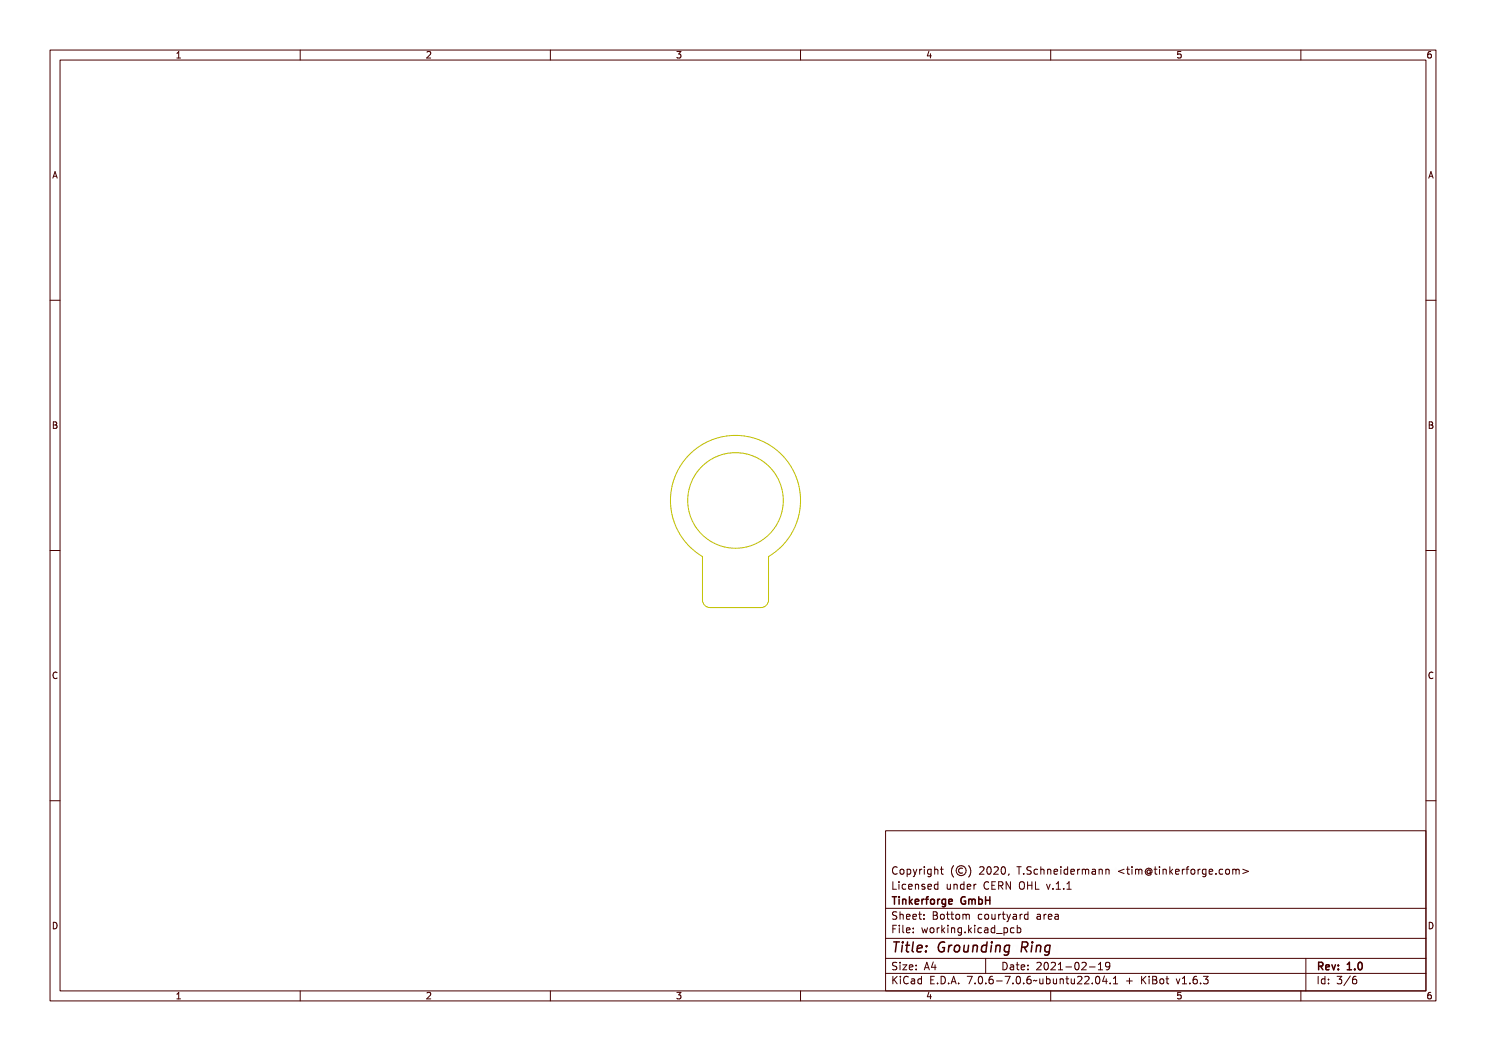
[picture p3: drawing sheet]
<svg xmlns="http://www.w3.org/2000/svg" width="297mm" height="210mm" viewBox="0 0 297 210" stroke-linecap="round" stroke-linejoin="round" font-family="sans-serif">
<g fill="none" stroke="#c2c200" stroke-width=".2">
<path d="M137.7 90.9a13 13 0 0 1 19.5 1.1 13 13 0 0 1-3.6 19.2v8.7a1.5 1.5 0 0 1-1.5 1.5h-10.2a1.5 1.5 0 0 1-1.5-1.5v-8.7a13 13 0 0 1-2.7-20.3z"/>
<circle cx="147" cy="100" r="9.6"/>
</g>
<g fill="none" stroke="#480000" stroke-width=".2">
<path d="M10 10h277v190h-277zM12 12h273v186h-273zM60 10v2M110 10v2M160 10v2M210 10v2M260 10v2M10 60h2M285 60h2M10 110h2M285 110h2M10 160h2"/>
<path d="M285 160h2M177 166h108v32h-108zM178.2 176.3h.2v1.3h.7v.1h-.9zM178.3 173.5a.4 .4 0 0 1 .4-.3 .4 .4 0 0 1 .3 .3 .56 .56 0 0 0-.7 .4 .56 .56 0 0 0 .5 .7l.2-.1a.43 .43 0 0 1-.4 .3 .43 .43 0 0 1-.4-.4v-.6zM179.5 176.7h.4v.9h.4v.1h-.9v-.1h.3v-.8h-.2zM179.6 173.9l.1-.1a.39 .39 0 0 1 .4 .4 .39 .39 0 0 1-.4 .4l-.2-.2zM179.7 176.2h.2v.3h-.2zM180.6 173.7h.2v.1a.53 .53 0 0 1 .8 .3 .53 .53 0 0 1-.6 .7l-.2-.2v.6h-.2zM180.7 176.8a.39 .39 0 0 1 .4-.2 .39 .39 0 0 1 .3 .3 .4 .4 0 0 0-.5 0 .4 .4 0 0 0 0 .6 .4 .4 0 0 0 .5 0 .45 .45 0 0 1-.5 .3 .45 .45 0 0 1-.3-.6zM180.8 173.9l.1-.1a.4 .4 0 0 1 .4 .4 .4 .4 0 0 1-.4 .4l-.1-.2zM181.7 173.7h.2l.3 .8 .3-.8h.2l-.3 .7a.68 .68 0 0 1-.6 .8l.3-.5zM181.9 176.8l.1-.1a.49 .49 0 0 1 .5 0 .49 .49 0 0 1 .2 .5h-.8a.42 .42 0 0 0 .3 .4 .42 .42 0 0 0 .5-.1 .47 .47 0 0 1-.5 .3 .47 .47 0 0 1-.4-.3z"/>
<path d="M182 176.9l.4-.1 .1 .3h-.6zM183 176.7h.2v.1a.35 .35 0 0 1 .4-.1 .35 .35 0 0 1 .2 .4v.6h-.1l-.1-.8h-.4v.8h-.2zM183.2 173.7h.1v.2l.1-.1a.29 .29 0 0 1 .3-.2 .29 .29 0 0 1 .2 .3 .37 .37 0 0 0-.4-.1 .37 .37 0 0 0-.2 .4v.5h-.1zM184.3 173.7h.4v.9h.4v.1h-.9v-.1h.3v-.8h-.2zM184.3 176.7l.5-.1 .2 .1-.1 .1a.25 .25 0 0 0-.3 0 .25 .25 0 0 0-.1 .2 .38 .38 0 0 1 .5 .3 .38 .38 0 0 1-.4 .5l-.4-.1v-.2a.31 .31 0 0 0 .4 .1 .31 .31 0 0 0 .2-.3 .42 .42 0 0 1-.4-.1 .42 .42 0 0 1-.1-.5zM184.5 173.2h.2v.3h-.2zM185.4 173.8l.4-.2 .3 .2v-.1h.1v1a.53 .53 0 0 1-.7 .4v-.2a.36 .36 0 0 0 .4 .1 .36 .36 0 0 0 .2-.4l-.2 .1a.53 .53 0 0 1-.6-.3 .53 .53 0 0 1 .1-.6zM185.5 176.8l.1-.1a.49 .49 0 0 1 .6 0 .49 .49 0 0 1 .1 .5h-.8a.42 .42 0 0 0 .3 .4 .42 .42 0 0 0 .5-.1 .47 .47 0 0 1-.5 .3 .47 .47 0 0 1-.4-.3zM185.6 173.9l.1-.1a.39 .39 0 0 1 .4 .4 .39 .39 0 0 1-.4 .4l-.2-.2zM185.6 176.9l.4-.1 .1 .3h-.6zM186.6 173.2h.2v.6a.35 .35 0 0 1 .4-.1 .35 .35 0 0 1 .2 .4v.6h-.1l-.1-.8h-.3l-.1 .8h-.2zM186.7 176.8l.3-.2 .3 .2v-.6h.1v1.5h-.1v-.1a.42 .42 0 0 1-.6 .1 .42 .42 0 0 1-.2-.5z"/>
<path d="M186.8 176.9l.1-.1a.4 .4 0 0 1 .4 .4 .4 .4 0 0 1-.4 .4l-.2-.2zM188 173.3h.2v.4h.4v.1h-.4v.7l.4 .1v.1h-.4l-.1-.1-.1-.8h-.2v-.1h.2zM189 176.7h.2v.8l.2 .1 .3-.2v-.7h.2v1h-.2v-.1a.35 .35 0 0 1-.5 .2 .35 .35 0 0 1-.2-.5zM190.2 176.7h.2v.1a.35 .35 0 0 1 .4-.1 .35 .35 0 0 1 .3 .4v.6h-.2l-.1-.8h-.3l-.1 .8h-.2zM190.7 173.2h.2l-.3 1.1 .3 .7a1.15 1.15 0 0 1-.3-1.5zM191.5 176.8l.3-.2 .3 .2v-.6h.2v1.5h-.2v-.1a.42 .42 0 0 1-.6 .1 .42 .42 0 0 1-.1-.5zM191.6 173.8l.3-.1 .2 .1a.28 .28 0 0 0-.4 0 .28 .28 0 0 0 0 .4 .28 .28 0 0 0 .4 0 .35 .35 0 0 1-.6 .1 .35 .35 0 0 1 .1-.5zM191.7 176.8a.4 .4 0 0 1 .4 .4 .4 .4 0 0 1-.4 .4l-.2-.4zM192.7 176.8l.2-.1a.49 .49 0 0 1 .5 0 .49 .49 0 0 1 .1 .5h-.8a.42 .42 0 0 0 .3 .4 .42 .42 0 0 0 .5-.1 .47 .47 0 0 1-.4 .3 .47 .47 0 0 1-.5-.3zM192.8 173.2a1.15 1.15 0 0 1 .3 1.5l-.2 .3h-.1l.2-.9zM192.9 176.9l.3-.1 .1 .3h-.5zM194 176.7h.2v.2v-.1a.29 .29 0 0 1 .3-.2 .29 .29 0 0 1 .3 .3 .37 .37 0 0 0-.4-.1 .37 .37 0 0 0-.2 .4v.5h-.2z"/>
<path d="M195 173.4a.53 .53 0 0 1 .8 .1 .53 .53 0 0 1-.3 .7l-.3 .4h.7v.1h-.9l.3-.5a.4 .4 0 0 0 .4-.4 .4 .4 0 0 0-.4-.4l-.3 .2zM196.3 173.5a.57 .57 0 0 1 .7 0 .57 .57 0 0 1 .1 .8 .5 .5 0 0 1-.6 .5 .5 .5 0 0 1-.3-.8zM196.3 176.5a.4 .4 0 0 1 .4-.3 .4 .4 0 0 1 .4 .3 .56 .56 0 0 0-.8 .4 .56 .56 0 0 0 .6 .7l.2-.1a.43 .43 0 0 1-.5 .3 .43 .43 0 0 1-.3-.4l-.1-.6zM196.5 173.5a.61 .61 0 0 1 .4 1l-.1 .1a.61 .61 0 0 1-.4-1zM197.4 173.4a.53 .53 0 0 1 .8 .1 .53 .53 0 0 1-.3 .7l-.3 .4h.7v.1h-.9l.3-.5a.4 .4 0 0 0 .4-.4 .4 .4 0 0 0-.4-.4l-.3 .2zM197.4 176.3h.9v.2h-.7v.4h.7v.2h-.7v.5h.7v.1h-.9zM198.6 176.3a.73 .73 0 0 1 .9 .2v.3l-.3 .3 .5 .6h-.3l-.2-.4-.2-.2h-.2v.6h-.2zM198.7 173.5a.57 .57 0 0 1 .8 0 .57 .57 0 0 1 0 .8 .5 .5 0 0 1-.6 .5 .5 .5 0 0 1-.3-.8zM198.8 176.5h.2a.26 .26 0 0 1 .3 .2 .26 .26 0 0 1-.3 .3h-.2zM198.9 173.5a.61 .61 0 0 1 .4 1l-.1 .1a.61 .61 0 0 1-.4-1zM199.8 176.3h.2l.5 1.2v-1.2h.2v1.4h-.2l-.5-1.2v1.2h-.2zM200.1 174.5h.3v.2l-.2 .3h-.2z"/>
<path d="M202.1 173.3h1.1v.2h-.4v1.2h-.2v-1.2h-.5zM202.4 176.3a.53 .53 0 0 1 .6 .1 .53 .53 0 0 1 .2 .6 .54 .54 0 0 1-.5 .8 .54 .54 0 0 1-.5-.8zM202.5 176.5a.57 .57 0 0 1 .4 .9l-.1 .2a.56 .56 0 0 1-.4-.9zM203.4 176.3h.2v.6h.5v-.6h.2v1.4h-.2v-.6h-.5v.6h-.2zM203.7 174.5h.3v.2h-.3zM204.7 176.3h.2v1.3h.7v.1h-.9zM204.7 173.4l.6-.1h.2v.2a.31 .31 0 0 0-.5-.1 .31 .31 0 0 0-.1 .5 .5 .5 0 0 1 .6 .6 .5 .5 0 0 1-.8 .2l-.1-.2a.34 .34 0 0 0 .5 .1 .34 .34 0 0 0 .1-.5 .47 .47 0 0 1-.5-.2 .47 .47 0 0 1 0-.5zM206 173.8a.39 .39 0 0 1 .4-.2 .39 .39 0 0 1 .3 .3 .4 .4 0 0 0-.5 0 .4 .4 0 0 0 0 .6 .4 .4 0 0 0 .5 0 .45 .45 0 0 1-.6 .3 .45 .45 0 0 1-.2-.6zM207 176.7h.2l.3 .9 .3-.9h.2l-.4 1h-.2zM207.1 173.2h.1v.6a.35 .35 0 0 1 .5-.1 .35 .35 0 0 1 .2 .4v.6h-.2v-.8h-.4l-.1 .8h-.1zM208.3 173.7h.1v.1a.35 .35 0 0 1 .5-.1 .35 .35 0 0 1 .2 .4v.6h-.2v-.8h-.4l-.1 .8h-.1zM208.6 177.5h.2v.2h-.2z"/>
<path d="M209.5 176.4l.5-.1v1.3h.4v.1h-.9v-.1h.4v-1.1h-.4zM209.5 173.8l.2-.1a.49 .49 0 0 1 .5 0 .49 .49 0 0 1 .2 .5h-.8a.42 .42 0 0 0 .3 .4 .42 .42 0 0 0 .4-.1 .47 .47 0 0 1-.4 .3 .47 .47 0 0 1-.4-.3zM209.7 173.9l.3-.1 .2 .3h-.6zM210.7 173.7h.5v.9h.4v.1h-.9v-.1h.3v-.8h-.3zM211 177.5h.2v.2h-.2zM211 173.2h.2v.3h-.2zM211.9 173.8l.3-.2 .3 .2v-.6h.2v1.5h-.2v-.1a.42 .42 0 0 1-.5 .1 .42 .42 0 0 1-.2-.5zM211.9 176.4l.6-.1v1.3h.3v.1h-.8v-.1h.3v-1.1h-.4zM212.1 173.9v-.1a.4 .4 0 0 1 .4 .4 .4 .4 0 0 1-.4 .4l-.1-.2zM213.1 173.8l.2-.1a.49 .49 0 0 1 .5 0 .49 .49 0 0 1 .2 .5h-.8a.42 .42 0 0 0 .3 .4 .42 .42 0 0 0 .4-.1 .47 .47 0 0 1-.4 .3 .47 .47 0 0 1-.4-.3zM213.2 177.7h.9M213.3 173.9l.3-.1 .2 .3h-.6z"/>
<path d="M213.4 176.5l.3-.3v1.5M214.4 173.7h.2v.2l.1-.1a.29 .29 0 0 1 .3-.2 .29 .29 0 0 1 .2 .3 .37 .37 0 0 0-.4-.1 .37 .37 0 0 0-.2 .4v.5h-.2zM215.4 173.7l.6 .1 .3-.1 .1 1h-.2l-.1-.9-.1 .1v.8h-.2l-.1-.9-.1 .9h-.2zM216.7 173.7l.3-.1a.43 .43 0 0 1 .5 .5v.6h-.1v-.1a.38 .38 0 0 1-.5 .2 .38 .38 0 0 1-.2-.5 .38 .38 0 0 1 .4-.2h.3a.35 .35 0 0 0-.3-.4 .35 .35 0 0 0-.4 .2zM216.9 174.3l.5-.1a.31 .31 0 0 1-.2 .4 .31 .31 0 0 1-.4-.1zM217.9 173.7h.2v.1a.35 .35 0 0 1 .4-.1 .35 .35 0 0 1 .2 .4v.6h-.2v-.8h-.4v.8h-.2zM219.1 173.7h.2v.1a.35 .35 0 0 1 .4-.1 .35 .35 0 0 1 .2 .4v.6h-.2v-.8h-.4v.8h-.2zM221.4 174l1-.4v.2l-.8 .3 .8 .3v.2l-1-.4zM222.9 173.3h.2v.4h.4v.1h-.4v.7l.4 .1v.1h-.4l-.1-.1-.1-.8h-.3v-.1h.3zM224 173.7h.4v.9h.4v.1h-.9v-.1h.3v-.8h-.2zM224.2 173.2h.2v.3h-.2zM225 173.7l.6 .1 .3-.1 .1 1h-.1l-.2-.9-.1 .1v.8h-.2l-.1-.9-.1 .9h-.2z"/>
<path d="M226.3 173.6l.5-.2 .4 .1 .1 1.1-.2-.1a.37 .37 0 0 1-.5 0 .37 .37 0 0 1 0-.5 .37 .37 0 0 1 .5-.1 .42 .42 0 0 0-.4-.4 .42 .42 0 0 0-.4 .5 .63 .63 0 0 0 .1 .7 .63 .63 0 0 0 .7 .2l.1 .1a.83 .83 0 0 1-1-.4 .83 .83 0 0 1 .1-1zM227.7 173.3h.2v.4h.4v.1h-.4v.7l.4 .1v.1h-.4l-.1-.1-.1-.8h-.2v-.1h.2zM228.8 173.7h.4v.9h.4v.1h-.9v-.1h.4v-.8h-.3zM229.1 173.2h.1v.3h-.1zM229.9 173.7h.2v.1a.35 .35 0 0 1 .4-.1 .35 .35 0 0 1 .3 .4v.6h-.2l-.1-.8h-.3l-.1 .8h-.2zM231.2 173.2h.2v.9l.4-.4h.2l-.4 .4 .5 .6h-.2l-.4-.5-.1 .1v.4h-.2zM232.4 173.8l.2-.1a.49 .49 0 0 1 .5 0 .49 .49 0 0 1 .1 .5h-.8a.42 .42 0 0 0 .3 .4 .42 .42 0 0 0 .5-.1 .47 .47 0 0 1-.4 .3 .47 .47 0 0 1-.5-.3zM232.6 173.9l.3-.1 .1 .3h-.5zM233.7 173.7h.2v.2v-.1a.29 .29 0 0 1 .3-.2 .29 .29 0 0 1 .3 .3 .37 .37 0 0 0-.4-.1 .37 .37 0 0 0-.2 .4v.5h-.2zM234.7 173.7h.3l.2-.4 .4-.1v.2l-.4 .1v.2h.4v.1h-.4v.9h-.2v-.9h-.3zM236.1 173.9l.1-.1a.39 .39 0 0 1 .4 .4 .39 .39 0 0 1-.4 .4l-.1-.2zM237.3 173.7h.2v.2v-.1a.29 .29 0 0 1 .4-.2 .29 .29 0 0 1 .2 .3 .37 .37 0 0 0-.4-.1 .37 .37 0 0 0-.2 .4v.5h-.2z"/>
<path d="M238.4 173.8l.3-.2 .3 .2v-.1h.2v1a.53 .53 0 0 1-.8 .4v-.2a.36 .36 0 0 0 .4 .1 .36 .36 0 0 0 .2-.4l-.1 .1a.53 .53 0 0 1-.6-.3 .53 .53 0 0 1 .1-.6zM238.5 173.9l.1-.1a.39 .39 0 0 1 .4 .4 .39 .39 0 0 1-.4 .4l-.1-.2zM239.6 173.8l.2-.1a.49 .49 0 0 1 .5 0 .49 .49 0 0 1 .1 .5h-.7a.42 .42 0 0 0 .2 .4 .42 .42 0 0 0 .5-.1 .47 .47 0 0 1-.4 .3 .47 .47 0 0 1-.5-.3zM239.8 173.9l.3-.1 .2 .3h-.6zM241 174.5h.3v.2h-.3zM242.1 173.8a.39 .39 0 0 1 .4-.2 .39 .39 0 0 1 .3 .3 .4 .4 0 0 0-.5 0 .4 .4 0 0 0 0 .6 .4 .4 0 0 0 .5 0 .45 .45 0 0 1-.6 .3 .45 .45 0 0 1-.2-.6zM243.4 173.9v-.1a.39 .39 0 0 1 .5 .4 .39 .39 0 0 1-.5 .4l-.1-.2zM244.3 173.7l.5 .1 .4-.1 .1 1h-.2l-.1-.9-.1 .1v.8h-.2l-.1-.9-.2 .9h-.1zM245.5 173.6l1 .4v.2l-1 .4v-.2l.8-.3-.8-.3zM247.1 173.8h.5l.1 .9M248.4 173.7l1.1 .4-1.1 .4M60 198v2"/>
<path d="M110 198v2M160 198v2M177 181.5h108M177 187.5h108M177 191.5h108M177 194.5h108M178.1 195.2h.2v.6l.6-.6h.3l-.6 .6 .6 .8h-.2l-.5-.7-.2 .2v.5h-.2zM178.2 185h.9v.2h-.7v.4h.6v.2h-.6v.7h-.2zM178.3 182.4l.5-.1h.2v.2a.31 .31 0 0 0-.5-.1 .31 .31 0 0 0 0 .5 .5 .5 0 0 1 .6 .6 .5 .5 0 0 1-.8 .2l-.1-.2a.34 .34 0 0 0 .4 .1 .34 .34 0 0 0 .1-.5 .47 .47 0 0 1-.5-.2 .47 .47 0 0 1 .1-.5zM178.3 192.5l.5-.1h.2v.2a.31 .31 0 0 0-.5-.1 .31 .31 0 0 0 0 .5 .5 .5 0 0 1 .6 .6 .5 .5 0 0 1-.8 .2l-.1-.2a.34 .34 0 0 0 .4 .1 .34 .34 0 0 0 .1-.5 .47 .47 0 0 1-.5-.2 .47 .47 0 0 1 .1-.5zM179.4 182.2h.2v.6a.35 .35 0 0 1 .4-.1 .35 .35 0 0 1 .2 .4v.6h-.2v-.8h-.4v.8h-.2zM179.5 185.4h.4v.9h.4v.2h-.9v-.2h.3v-.8h-.2z"/>
<path d="M179.5 192.8h.4v.9h.4v.1h-.9v-.1h.3v-.8h-.2zM179.5 195.6h.4v.9h.4v.1h-.9v-.1h.3v-.8h-.2zM179.7 184.9h.2v.3h-.2zM179.7 192.3h.2v.3h-.2zM179.7 195.1h.2v.3h-.2zM180.6 184.9h.4v1.3l.4 .1v.2l-.5-.2v-1.2h-.3zM180.6 192.8h.8l-.6 .9h.6v.1h-.8l.6-.9h-.6zM180.7 182.8l.1-.1a.49 .49 0 0 1 .5 0 .49 .49 0 0 1 .2 .5h-.8a.42 .42 0 0 0 .3 .4 .42 .42 0 0 0 .4-.1 .47 .47 0 0 1-.4 .3 .47 .47 0 0 1-.4-.3zM180.7 195.4a.4 .4 0 0 1 .4-.3 .4 .4 0 0 1 .4 .3 .56 .56 0 0 0-.8 .4 .56 .56 0 0 0 .5 .7l.3-.1a.43 .43 0 0 1-.5 .3 .43 .43 0 0 1-.4-.4v-.6zM180.8 182.9l.4-.1 .1 .3h-.6zM181.8 195.6l.3-.1a.43 .43 0 0 1 .5 .5v.6h-.1v-.1a.38 .38 0 0 1-.5 .2 .38 .38 0 0 1-.2-.5 .38 .38 0 0 1 .4-.2h.3a.35 .35 0 0 0-.3-.4 .35 .35 0 0 0-.4 .2zM181.9 182.8l.1-.1a.49 .49 0 0 1 .5 0 .49 .49 0 0 1 .2 .5h-.8a.42 .42 0 0 0 .3 .4 .42 .42 0 0 0 .5-.1 .47 .47 0 0 1-.5 .3 .47 .47 0 0 1-.4-.3z"/>
<path d="M181.9 185.5l.1-.1a.49 .49 0 0 1 .5 0 .49 .49 0 0 1 .2 .5h-.8a.42 .42 0 0 0 .3 .4 .42 .42 0 0 0 .5-.1 .47 .47 0 0 1-.5 .3 .47 .47 0 0 1-.4-.3zM181.9 192.9l.1-.1a.49 .49 0 0 1 .5 0 .49 .49 0 0 1 .2 .5h-.8a.42 .42 0 0 0 .3 .4 .42 .42 0 0 0 .5-.1 .47 .47 0 0 1-.5 .3 .47 .47 0 0 1-.4-.3zM182 196.2l.5-.1a.31 .31 0 0 1-.2 .4 .31 .31 0 0 1-.4-.1zM182 182.9l.4-.1 .1 .3h-.6zM182 185.6l.4-.1 .1 .3h-.6zM182 193l.4-.1 .1 .3h-.6zM183 195.7l.4-.2 .2 .2v-.6h.2v1.5h-.2v-.1a.42 .42 0 0 1-.5 .1 .42 .42 0 0 1-.2-.5zM183.2 195.8l.1-.1a.4 .4 0 0 1 .3 .4 .4 .4 0 0 1-.3 .4l-.2-.2zM183.2 182.3h.2v.4h.4v.1h-.4v.7l.4 .1v.1h-.4l-.1-.1-.1-.8h-.3v-.1h.3zM183.3 185.4h.2v.3h-.2zM183.3 186.2h.2v.3h-.2zM183.3 192.8h.2v.3h-.2z"/>
<path d="M183.3 193.6h.2v.2h-.2zM184.5 182.7h.2v.3h-.2zM184.5 183.5h.2v.2h-.2zM185.2 185.4h.2l.2 .8 .1-.5h.2l.2 .5 .1-.8h.2l-.2 1.1h-.2l-.2-.7-.2 .7h-.1zM185.4 195.2h.9v.2h-.7v.4h.6v.2h-.6v.5h.7v.1h-.9zM185.7 192.4h.2l.5 1.4h-.2l-.1-.3h-.5l-.1 .3h-.2zM185.8 192.6l.2 .7h-.4zM186.6 182.3h.4a.35 .35 0 0 1 .5 .2 .35 .35 0 0 1-.3 .5 .41 .41 0 0 1 .3 .5 .41 .41 0 0 1-.5 .2h-.4zM186.8 183.1h.2a.27 .27 0 0 1 .3 .2 .27 .27 0 0 1-.3 .3h-.2zM186.8 182.5h.2a.23 .23 0 0 1 .3 .2 .23 .23 0 0 1-.3 .2h-.2zM186.8 185.6l.1-.1a.39 .39 0 0 1 .4 .4 .39 .39 0 0 1-.4 .4l-.1-.2zM186.9 196.4h.2v.2h-.2z"/>
<path d="M187.1 192.4h.2v.9h.2v.2h-.2v.3h-.2v-.3h-.6zM187.1 192.6v.7h-.4zM187.8 195.2a.76 .76 0 0 1 .9 .7 .76 .76 0 0 1-.9 .7zM188 195.4a.57 .57 0 0 1 .5 .5 .57 .57 0 0 1-.5 .6zM188 185.4h.2v.2v-.1a.29 .29 0 0 1 .3-.2 .29 .29 0 0 1 .3 .3 .37 .37 0 0 0-.5-.1 .37 .37 0 0 0-.1 .4v.6h-.2zM188 182.9l.1-.1a.39 .39 0 0 1 .4 .4 .39 .39 0 0 1-.4 .4l-.1-.2zM189.1 184.9h.1v.9l.5-.4h.2l-.4 .4 .5 .7h-.2l-.4-.6-.2 .1v.5h-.1zM189.2 182.3h.2v.4h.4v.1h-.4v.7l.4 .1v.1h-.4l-.1-.1-.1-.8h-.2v-.1h.2zM189.3 196.4h.3v.2h-.3zM190.3 185.4h.4v.9h.4v.2h-.9v-.2h.4v-.8h-.3zM190.5 182.3h.1v.4h.4v.1h-.4v.7l.4 .1v.1h-.4l-.1-.1v-.8h-.3v-.1h.3zM190.5 195.2h.3l.4 1.4h-.2l-.1-.3h-.5l-.1 .3h-.2z"/>
<path d="M190.6 184.9h.1v.3h-.1zM190.6 195.4l.2 .7h-.4zM191.4 185.4h.2v.1a.35 .35 0 0 1 .4-.1 .35 .35 0 0 1 .3 .4v.7h-.2l-.1-.9h-.3l-.1 .9h-.2zM191.6 182.9l.1-.1a.39 .39 0 0 1 .4 .4 .39 .39 0 0 1-.4 .4l-.1-.2zM191.7 196.4h.3v.2h-.3zM192.5 182.7l.6 .1 .3-.1 .1 1h-.1l-.1-.9-.2 .1v.8h-.1l-.2-.9-.1 .9h-.2zM192.7 185.5l.3-.2 .3 .2v-.1h.2v1a.53 .53 0 0 1-.8 .4v-.2a.36 .36 0 0 0 .4 .1 .36 .36 0 0 0 .2-.4l-.1 .1a.53 .53 0 0 1-.7-.3 .53 .53 0 0 1 .2-.6zM192.8 185.6l.1-.1a.39 .39 0 0 1 .4 .4 .39 .39 0 0 1-.4 .4l-.1-.2zM193.8 195.2h.9l-.5 1.4h-.2l.5-1.2h-.7zM194.1 186.2h.3v.3h-.3zM195.1 184.9h.2v.9l.4-.4h.3l-.5 .4 .5 .7h-.2l-.4-.6-.1 .1v.5h-.2zM195.2 182.8a.39 .39 0 0 1 .4-.2 .39 .39 0 0 1 .3 .3 .4 .4 0 0 0-.6 0 .4 .4 0 0 0 0 .6 .4 .4 0 0 0 .6 0 .45 .45 0 0 1-.6 .3 .45 .45 0 0 1-.3-.6z"/>
<path d="M195.3 196.4h.3v.2h-.3zM196.3 185.4h.5v.9h.3v.2h-.9v-.2h.4v-.8h-.3zM196.3 195.4a.57 .57 0 0 1 .7 0 .57 .57 0 0 1 .1 .8 .5 .5 0 0 1-.6 .5 .5 .5 0 0 1-.3-.8zM196.4 182.9l.1-.1a.39 .39 0 0 1 .4 .4 .39 .39 0 0 1-.4 .4l-.1-.2zM196.5 195.4a.61 .61 0 0 1 .4 1l-.1 .1a.61 .61 0 0 1-.4-1zM196.6 184.9h.2v.3h-.2zM197 191.5v3M197.4 182.7h.2v.8l.2 .1 .3-.2v-.7h.2v1h-.2v-.1a.35 .35 0 0 1-.4 .2 .35 .35 0 0 1-.3-.5zM197.6 185.5a.39 .39 0 0 1 .4-.2 .39 .39 0 0 1 .3 .3 .4 .4 0 0 0-.6 0 .4 .4 0 0 0 0 .6 .4 .4 0 0 0 .6 0 .45 .45 0 0 1-.6 .3 .45 .45 0 0 1-.3-.6zM197.7 196.4h.3v.2h-.3zM198.7 185.4l.2-.1a.43 .43 0 0 1 .6 .5v.7h-.2v-.2a.38 .38 0 0 1-.5 .2 .38 .38 0 0 1-.2-.5 .38 .38 0 0 1 .5-.2h.2a.35 .35 0 0 0-.3-.4 .35 .35 0 0 0-.3 .2zM198.7 195.4a.38 .38 0 0 1 .4-.3 .38 .38 0 0 1 .3 .3 .43 .43 0 0 0-.5 0 .43 .43 0 0 0-.1 .5 .46 .46 0 0 1 .7 .1 .46 .46 0 0 1-.2 .6 .46 .46 0 0 1-.7-.2z"/>
<path d="M198.8 182.7h.2v.2v-.1a.29 .29 0 0 1 .4-.2 .29 .29 0 0 1 .2 .3 .37 .37 0 0 0-.4-.1 .37 .37 0 0 0-.2 .4v.5h-.2zM198.8 186l.5-.1a.31 .31 0 0 1-.1 .4 .31 .31 0 0 1-.4-.1zM199.9 185.5l.3-.2 .3 .2v-.6h.2v1.6h-.2v-.2a.42 .42 0 0 1-.5 .1 .42 .42 0 0 1-.2-.5zM200 196h.5v.2h-.5zM200 185.6l.1-.1a.39 .39 0 0 1 .4 .4 .39 .39 0 0 1-.4 .4l-.1-.2zM200.1 182.3h.2v.4h.4v.1h-.4v.7l.4 .1v.1h-.4l-.2-.1v-.8h-.3v-.1h.3zM200.1 192.4a.76 .76 0 0 1 1 .7 .76 .76 0 0 1-1 .7zM200.3 192.6a.57 .57 0 0 1 .6 .5 .57 .57 0 0 1-.6 .6zM200.9 186.8l1.2 .1zM201 182.7h.2l.3 .8 .3-.8h.2l-.3 .7a.68 .68 0 0 1-.7 .8l.4-.5zM201 195.2h.9l-.5 1.4h-.2l.5-1.2h-.7zM201.4 192.8l.3-.1a.43 .43 0 0 1 .5 .5v.6h-.1v-.1a.38 .38 0 0 1-.5 .2 .38 .38 0 0 1-.2-.5 .38 .38 0 0 1 .4-.2h.3a.35 .35 0 0 0-.3-.4 .35 .35 0 0 0-.4 .2z"/>
<path d="M201.6 193.4l.5-.1a.31 .31 0 0 1-.2 .4 .31 .31 0 0 1-.4-.1zM202.2 185.4h.2v.1a.53 .53 0 0 1 .8 .3 .53 .53 0 0 1-.6 .7l-.2-.2v.6h-.2zM202.3 182.7l.3-.1a.43 .43 0 0 1 .5 .5v.6h-.2v-.1a.38 .38 0 0 1-.5 .2 .38 .38 0 0 1-.2-.5 .38 .38 0 0 1 .5-.2h.2a.35 .35 0 0 0-.2-.4 .35 .35 0 0 0-.4 .2zM202.4 183.3l.5-.1a.31 .31 0 0 1-.1 .4 .31 .31 0 0 1-.4-.1zM202.5 185.6l.1-.1a.4 .4 0 0 1 .4 .4 .4 .4 0 0 1-.4 .4l-.2-.2zM202.5 196.4h.3v.2h-.3zM202.8 192.4h.2v.4h.4v.1h-.4v.7l.4 .1v.1h-.4l-.2-.1v-.8h-.3v-.1h.3zM203.5 195.4a.57 .57 0 0 1 .8 0 .57 .57 0 0 1 0 .8 .5 .5 0 0 1-.6 .5 .5 .5 0 0 1-.3-.8zM203.6 185.5a.39 .39 0 0 1 .4-.2 .39 .39 0 0 1 .3 .3 .4 .4 0 0 0-.5 0 .4 .4 0 0 0 0 .6 .4 .4 0 0 0 .5 0 .45 .45 0 0 1-.6 .3 .45 .45 0 0 1-.2-.6zM203.6 182.7h.2v.2l.1-.1a.29 .29 0 0 1 .3-.2 .29 .29 0 0 1 .2 .3 .37 .37 0 0 0-.4-.1 .37 .37 0 0 0-.2 .4v.5h-.2zM203.7 195.4a.61 .61 0 0 1 .4 1l-.1 .1a.61 .61 0 0 1-.3-1zM203.9 192.9l.1-.1a.49 .49 0 0 1 .5 0 .49 .49 0 0 1 .2 .5h-.8a.42 .42 0 0 0 .3 .4 .42 .42 0 0 0 .5-.1 .47 .47 0 0 1-.5 .3 .47 .47 0 0 1-.4-.3z"/>
<path d="M204 193l.4-.1 .1 .3h-.6zM204.7 184.9h.1v.6a.53 .53 0 0 1 .8 .3 .53 .53 0 0 1-.6 .7l-.2-.2v.2h-.1zM204.7 182.8l.3-.2 .3 .2v-.6h.2v1.5h-.2v-.1a.42 .42 0 0 1-.5 .1 .42 .42 0 0 1-.2-.5zM204.8 182.9l.1-.1a.4 .4 0 0 1 .4 .4 .4 .4 0 0 1-.4 .4l-.1-.2zM204.9 185.6l.1-.1a.39 .39 0 0 1 .4 .4 .39 .39 0 0 1-.4 .4l-.1-.2zM204.9 196.4h.3v.2h-.3zM205.3 192.8h.2v.3h-.2zM205.3 193.6h.2v.2h-.2zM205.9 195.4a.38 .38 0 0 1 .4-.3 .38 .38 0 0 1 .3 .3 .43 .43 0 0 0-.5 0 .43 .43 0 0 0-.1 .5 .46 .46 0 0 1 .7 .1 .46 .46 0 0 1-.2 .6 .46 .46 0 0 1-.6-.2zM207 196l1-.1a.49 .49 0 0 1-.8 .1l-.2 .2zM207.1 182.7l.3-.1a.43 .43 0 0 1 .5 .5v.6h-.2v-.1a.38 .38 0 0 1-.5 .2 .38 .38 0 0 1-.2-.5 .38 .38 0 0 1 .5-.2h.2a.35 .35 0 0 0-.2-.4 .35 .35 0 0 0-.4 .2zM207.3 183.3l.4-.1a.31 .31 0 0 1-.1 .4 .31 .31 0 0 1-.4-.1z"/>
<path d="M207.4 192.5a.53 .53 0 0 1 .8 .1 .53 .53 0 0 1-.3 .7l-.3 .4h.7v.1h-.9l.3-.5a.4 .4 0 0 0 .3-.4 .4 .4 0 0 0-.3-.4l-.3 .2zM208.3 195.6h.1l.1 .8 .2 .1 .2-.2v-.7h.2v1h-.2v-.1a.35 .35 0 0 1-.4 .2 .35 .35 0 0 1-.2-.5zM208.4 182.7h.2v.2l.1-.1a.29 .29 0 0 1 .3-.2 .29 .29 0 0 1 .2 .3 .37 .37 0 0 0-.4-.1 .37 .37 0 0 0-.2 .4v.5h-.2zM208.7 192.6a.57 .57 0 0 1 .7 0 .57 .57 0 0 1 .1 .8 .5 .5 0 0 1-.6 .5 .5 .5 0 0 1-.3-.8zM208.9 192.6a.61 .61 0 0 1 .3 1l-.1 .1a.61 .61 0 0 1-.3-1zM209.5 195.1h.2v.6a.53 .53 0 0 1 .7 .3 .53 .53 0 0 1-.6 .7l-.1-.2v.1h-.2zM209.5 182.8l.2-.1a.49 .49 0 0 1 .5 0 .49 .49 0 0 1 .2 .5h-.8a.42 .42 0 0 0 .3 .4 .42 .42 0 0 0 .4-.1 .47 .47 0 0 1-.4 .3 .47 .47 0 0 1-.4-.3zM209.7 182.9l.3-.1 .2 .3h-.6zM209.7 195.8l.1-.1a.4 .4 0 0 1 .4 .4 .4 .4 0 0 1-.4 .4l-.1-.2zM209.8 192.5a.53 .53 0 0 1 .8 .1 .53 .53 0 0 1-.3 .7l-.3 .4h.7v.1h-.9l.3-.5a.4 .4 0 0 0 .3-.4 .4 .4 0 0 0-.3-.4l-.3 .2zM210 198v2M210.7 195.6h.2v.8l.2 .1 .2-.2v-.7h.2v1h-.2v-.1a.35 .35 0 0 1-.4 .2 .35 .35 0 0 1-.2-.5z"/>
<path d="M210.7 182.7l.3-.1a.43 .43 0 0 1 .5 .5v.6h-.2v-.1a.38 .38 0 0 1-.4 .2 .38 .38 0 0 1-.3-.5 .38 .38 0 0 1 .5-.2h.2a.35 .35 0 0 0-.2-.4 .35 .35 0 0 0-.4 .2zM210.9 183.3l.4-.1a.31 .31 0 0 1-.1 .4 .31 .31 0 0 1-.4-.1zM211.1 192.5l.5-.1v1.3h.3v.1h-.8v-.1h.3v-1.1h-.3zM211.9 195.6h.2v.1a.35 .35 0 0 1 .4-.1 .35 .35 0 0 1 .2 .4v.6h-.2v-.8h-.4v.8h-.2zM212.4 193.2h.5v.2h-.5zM213.3 195.2h.2v.4h.4v.1h-.4v.7l.4 .1v.1h-.4l-.2-.1v-.8h-.3v-.1h.3zM213.5 192.6a.57 .57 0 0 1 .7 0 .57 .57 0 0 1 .1 .8 .5 .5 0 0 1-.6 .5 .5 .5 0 0 1-.3-.8zM213.7 192.6a.61 .61 0 0 1 .3 1v.1a.61 .61 0 0 1-.4-1zM214.3 195.6h.2v.8l.2 .1 .2-.2v-.7h.2v1h-.2v-.1a.35 .35 0 0 1-.4 .2 .35 .35 0 0 1-.2-.5zM214.6 192.5a.53 .53 0 0 1 .8 .1 .53 .53 0 0 1-.3 .7l-.3 .4h.7v.1h-.9l.3-.5a.4 .4 0 0 0 .4-.4 .4 .4 0 0 0-.4-.4l-.3 .2zM215.5 195.3a.53 .53 0 0 1 .8 .1 .53 .53 0 0 1-.3 .7l-.3 .4h.6v.1h-.9l.4-.5a.4 .4 0 0 0 .3-.4 .4 .4 0 0 0-.3-.4l-.3 .2zM216 193.2h.5v.2h-.5z"/>
<path d="M216.7 195.3a.53 .53 0 0 1 .8 .1 .53 .53 0 0 1-.3 .7l-.3 .4h.6v.1h-.9l.4-.5a.4 .4 0 0 0 .3-.4 .4 .4 0 0 0-.3-.4l-.3 .2zM217.1 192.5l.5-.1v1.3h.3v.1h-.8v-.1h.3v-1.1h-.3zM218.2 196.4h.2v.2h-.2zM218.3 192.5a.53 .53 0 0 1 .7 0 .53 .53 0 0 1 .1 .6 .6 .6 0 0 1-.2 .6 .6 .6 0 0 1-.6 .1v-.2a.43 .43 0 0 0 .5 0 .43 .43 0 0 0 .1-.4 .47 .47 0 0 1-.7 0 .47 .47 0 0 1 .1-.7zM219.2 195.4a.57 .57 0 0 1 .7 0 .57 .57 0 0 1 .1 .8 .5 .5 0 0 1-.7 .5 .5 .5 0 0 1-.3-.8zM219.4 195.4a.61 .61 0 0 1 .3 1l-.1 .1a.61 .61 0 0 1-.3-1zM219.5 193.8h.9M219.8 192.5l.2-.2v1.5M220.8 195.2h.2v.9h.2v.2h-.2v.3h-.2v-.3h-.6zM220.8 195.4v.7h-.4zM221.8 196.4h.2v.2h-.2zM221.8 192.9l-.3 .3h-.3l-.2-.3 .1-.5 .4-.1 .2 .1a.99 .99 0 0 1-.3 1.4h-.3"/>
<path d="M222.8 195.3l.5-.1v1.3h.3v.1h-.8v-.1h.3v-1.1h-.3zM225.4 195.5h.2v.4h.4v.2h-.4v.4h-.2v-.4h-.4v-.2h.4zM227.5 195.2h.2v.6l.6-.6h.2l-.6 .6 .6 .8h-.2l-.5-.7-.1 .2v.5h-.2zM228.8 195.6h.4v.9h.4v.1h-.9v-.1h.4v-.8h-.3zM229.1 195.1h.1v.3h-.1zM229.9 195.2h.4a.35 .35 0 0 1 .5 .2 .35 .35 0 0 1-.3 .5 .41 .41 0 0 1 .3 .5 .41 .41 0 0 1-.5 .2h-.4zM230.1 196h.2a.27 .27 0 0 1 .3 .2 .27 .27 0 0 1-.3 .3h-.2zM230.1 195.4h.2a.23 .23 0 0 1 .3 .2 .23 .23 0 0 1-.3 .2h-.2zM231.3 195.8l.1-.1a.39 .39 0 0 1 .4 .4 .39 .39 0 0 1-.4 .4l-.1-.2zM232.6 195.2h.1v.4h.4v.1h-.4l.1 .7 .3 .1v.1h-.3l-.2-.1v-.8h-.3v-.1h.3zM234.6 195.6h.2l.3 .9 .4-.9h.2l-.4 1h-.3zM236 195.3l.5-.1v1.3h.3v.1h-.8v-.1h.3v-1.1h-.3z"/>
<path d="M237.4 196.4h.3v.2h-.3zM238.4 195.4a.38 .38 0 0 1 .4-.3 .38 .38 0 0 1 .3 .3 .43 .43 0 0 0-.5 0 .43 .43 0 0 0-.1 .5 .46 .46 0 0 1 .7 .1 .46 .46 0 0 1-.2 .6 .46 .46 0 0 1-.7-.2zM239.8 196.4h.3v.2h-.3zM240.7 195.2a.46 .46 0 0 1 .6 0 .46 .46 0 0 1 .1 .6l-.1 .1a.47 .47 0 0 1 .2 .7 .47 .47 0 0 1-.7 0l-.1-.2a.35 .35 0 0 0 .5 .1 .35 .35 0 0 0 0-.5l-.3-.1v-.1a.29 .29 0 0 0 .4-.1 .29 .29 0 0 0-.1-.4 .29 .29 0 0 0-.4 .1h-.1zM260 198v2M261 191.5v6.5M263.2 195.2h.8v.2h-.3v1.1h.3v.1h-.8v-.1h.3v-1.1h-.3zM264.4 195.7l.3-.2 .3 .2v-.6h.2v1.5h-.2v-.1a.42 .42 0 0 1-.5 .1 .42 .42 0 0 1-.2-.5zM264.6 195.8l.1-.1a.4 .4 0 0 1 .3 .4 .4 .4 0 0 1-.3 .4l-.2-.2zM265.9 195.6h.2v.3h-.2zM265.9 196.4h.2v.2h-.2zM268 195.2a.46 .46 0 0 1 .6 0 .46 .46 0 0 1 .1 .6l-.1 .1a.47 .47 0 0 1 .2 .7 .47 .47 0 0 1-.8 0l-.1-.2a.35 .35 0 0 0 .6 .1 .35 .35 0 0 0 0-.5l-.3-.1v-.1a.29 .29 0 0 0 .4-.1 .29 .29 0 0 0-.1-.4 .29 .29 0 0 0-.4 .1h-.1z"/>
<path d="M269.9 195.2h.2l-.8 1.6h-.2zM270.5 195.4a.38 .38 0 0 1 .4-.3 .38 .38 0 0 1 .3 .3 .43 .43 0 0 0-.5 0 .43 .43 0 0 0-.2 .5 .46 .46 0 0 1 .7 .1 .46 .46 0 0 1-.2 .6 .46 .46 0 0 1-.6-.2z"/>
<circle cx="179.8" cy="174.2" r=".53"/>
<circle cx="191.8" cy="174" r=".5"/>
<circle cx="191.8" cy="174" r=".6"/>
<circle cx="196.7" cy="174" r=".13"/>
<circle cx="199.1" cy="174" r=".13"/>
<circle cx="226.9" cy="174.2" r=".26"/>
<circle cx="236.3" cy="174.2" r=".53"/>
<circle cx="243.5" cy="174.2" r=".53"/>
<circle cx="187" cy="185.9" r=".53"/>
<circle cx="188.2" cy="183.2" r=".53"/>
<circle cx="191.8" cy="183.2" r=".53"/>
<circle cx="196.6" cy="183.2" r=".53"/>
<circle cx="196.7" cy="195.9" r=".13"/>
<circle cx="199.1" cy="196.2" r=".32"/>
<circle cx="203.9" cy="195.9" r=".13"/>
<circle cx="206.3" cy="196.2" r=".32"/>
<circle cx="209" cy="193.1" r=".13"/>
<circle cx="213.8" cy="193.1" r=".13"/>
<circle cx="218.6" cy="192.9" r=".32"/>
<circle cx="219.5" cy="195.9" r=".13"/>
<circle cx="231.5" cy="196.1" r=".53"/>
<circle cx="238.8" cy="196.2" r=".32"/>
<circle cx="270.9" cy="196.2" r=".32"/>
</g>
<g fill="none" stroke="#480000" stroke-width=".3">
<path d="M178 179.3h1.2v.2h-.5v1.2h-.2v-1.2h-.5zM179.5 179.7h.4v.9h.4v.1h-.9v-.1h.3v-.8h-.2zM179.7 179.2h.2v.3h-.2zM180.6 179.7h.2v.1a.35 .35 0 0 1 .4-.1 .35 .35 0 0 1 .2 .4v.6h-.2v-.8h-.4v.8h-.2zM181.8 179.2h.2v.9l.5-.4h.2l-.4 .4 .5 .6h-.2l-.4-.5-.2 .1v.4h-.2zM183.1 179.8l.1-.1a.49 .49 0 0 1 .6 0 .49 .49 0 0 1 .1 .5h-.8a.42 .42 0 0 0 .3 .4 .42 .42 0 0 0 .5-.1 .47 .47 0 0 1-.5 .3 .47 .47 0 0 1-.4-.3zM183.2 179.9l.4-.1 .1 .3h-.6zM184.4 179.7h.1v.2l.1-.1a.29 .29 0 0 1 .3-.2 .29 .29 0 0 1 .2 .3 .37 .37 0 0 0-.4-.1 .37 .37 0 0 0-.2 .4v.5h-.1zM185.4 179.7h.3l.2-.4 .4-.1v.2l-.4 .1v.2h.4v.1h-.4v.9h-.2v-.9h-.3zM186.8 179.9l.1-.1a.39 .39 0 0 1 .4 .4 .39 .39 0 0 1-.4 .4l-.1-.2zM188 179.7h.2v.2v-.1a.29 .29 0 0 1 .3-.2 .29 .29 0 0 1 .3 .3 .37 .37 0 0 0-.5-.1 .37 .37 0 0 0-.1 .4v.5h-.2zM189.1 179.8l.3-.2 .3 .2v-.1h.1v1a.53 .53 0 0 1-.7 .4v-.2a.36 .36 0 0 0 .4 .1 .36 .36 0 0 0 .2-.4l-.1 .1a.47 .47 0 0 1-.6-.1 .47 .47 0 0 1 0-.6z"/>
<path d="M189.2 179.9l.1-.1a.39 .39 0 0 1 .4 .4 .39 .39 0 0 1-.4 .4l-.1-.2zM190.3 179.8l.2-.1a.49 .49 0 0 1 .5 0 .49 .49 0 0 1 .1 .5h-.8a.42 .42 0 0 0 .3 .4 .42 .42 0 0 0 .5-.1 .47 .47 0 0 1-.5 .3 .47 .47 0 0 1-.4-.3zM190.4 179.9l.4-.1 .1 .3h-.6zM192.7 179.5a.42 .42 0 0 1 .4-.3 .42 .42 0 0 1 .4 .4 .56 .56 0 0 0-.8 .3 .56 .56 0 0 0 .5 .7h.1v-.4h-.2v-.2h.4v.6a.65 .65 0 0 1-.8 0 .65 .65 0 0 1-.1-.8zM193.7 179.7l.6 .1 .3-.1 .1 1h-.1l-.1-.9-.2 .1v.8h-.1l-.2-.9-.1 .9h-.2zM195 179.2h.2v.6a.53 .53 0 0 1 .8 .3 .53 .53 0 0 1-.6 .7l-.2-.2v.1h-.2zM195.3 179.9l.1-.1a.4 .4 0 0 1 .3 .4 .4 .4 0 0 1-.3 .4l-.2-.2zM196.2 179.3h.2v.6h.5v-.6h.2v1.4h-.2v-.6h-.5v.6h-.2zM197 179.9h.8M197.8 179.2v1.5M178.1 188.4h1.4v.2h-.6v1.7h-.2v-1.7h-.6zM179.9 188.8h.7v1.3h.4v.2h-1.2v-.2h.5v-1.1h-.4z"/>
<path d="M180.3 188.3h.3v.3h-.3zM181.8 188.4h.2v.4h.6v.2h-.6v1l.6 .1v.2a.55 .55 0 0 1-.8-.5v-.8h-.4v-.2h.4zM183 188.3h.6l.1 1.6 .1 .2h.4v.2a.54 .54 0 0 1-.8-.5v-1.4h-.4zM184.8 189a.65 .65 0 0 1 .8-.1 .65 .65 0 0 1 .3 .7h-1.1a.56 .56 0 0 0 .4 .5 .56 .56 0 0 0 .6-.1v.2a.81 .81 0 0 1-1.1-.1 .81 .81 0 0 1 .1-1.1zM185 189.1l.4-.1 .2 .4h-.8zM186.7 188.9h.3v.4h-.3zM186.7 189.9h.3v.4h-.3zM189.6 188.6l.7-.3 .3 .2v.2a.58 .58 0 0 0-.7-.1 .58 .58 0 0 0-.3 .7 .55 .55 0 0 0 .2 .7 .55 .55 0 0 0 .6 0v-.5h-.3v-.2h.6v.8a.8 .8 0 0 1-1 .1 .8 .8 0 0 1-.3-.9zM191.3 188.8h.2v.3a.4 .4 0 0 1 .5-.3 .4 .4 0 0 1 .3 .3 .48 .48 0 0 0-.5 0 .48 .48 0 0 0-.3 .5v.7h-.2zM193 189.2l.1-.2a.53 .53 0 0 1 .5 .6 .53 .53 0 0 1-.5 .5l-.2-.3zM194.3 188.8h.2l.1 1.1 .2 .2 .4-.2v-1.1h.2v1.5h-.2v-.2a.47 .47 0 0 1-.6 .2 .47 .47 0 0 1-.3-.6zM195.9 188.8h.2v.3a.47 .47 0 0 1 .6-.3 .47 .47 0 0 1 .3 .6v.9h-.2v-1.1l-.3-.2-.3 .3-.1 1h-.2z"/>
<path d="M197.6 189l.4-.2 .4 .2v-.7h.2v2h-.2v-.2a.56 .56 0 0 1-.7 .2 .56 .56 0 0 1-.3-.7zM197.8 189.2l.1-.2a.53 .53 0 0 1 .5 .6 .53 .53 0 0 1-.5 .5l-.2-.3zM199.2 188.8h.6v1.3h.5v.2h-1.2v-.2h.5v-1.1h-.4zM199.6 188.3h.2v.3h-.2zM200.7 188.8h.3v.3a.47 .47 0 0 1 .5-.3 .47 .47 0 0 1 .3 .6v.9h-.2v-1.1l-.3-.2-.3 .3v1h-.3zM202.4 189l.4-.2 .4 .2v-.2h.2v1.4a.68 .68 0 0 1-1 .6v-.2a.49 .49 0 0 0 .6 0 .49 .49 0 0 0 .2-.5 .55 .55 0 0 1-.7 .1 .55 .55 0 0 1-.3-.6zM202.6 189.2l.1-.2a.52 .52 0 0 1 .5 .6 .52 .52 0 0 1-.5 .5l-.2-.3zM205.5 188.4h.5a.53 .53 0 0 1 .6 .3 .53 .53 0 0 1-.3 .7l.6 .9h-.3l-.3-.7-.3-.1h-.3v.8h-.2zM205.7 188.6h.3a.35 .35 0 0 1 .4 .3 .35 .35 0 0 1-.4 .4h-.3zM207.2 188.8h.6v1.3h.5v.2h-1.2v-.2h.5v-1.1h-.4zM207.6 188.3h.2v.3h-.2zM208.7 188.8h.3v.3a.47 .47 0 0 1 .6-.3 .47 .47 0 0 1 .3 .6v.9h-.3v-1.1l-.3-.2-.3 .3v1h-.3z"/>
<path d="M210.4 189l.4-.2 .4 .2v-.2h.2v1.4a.68 .68 0 0 1-1 .6v-.2a.49 .49 0 0 0 .6 0 .49 .49 0 0 0 .2-.5 .55 .55 0 0 1-.7 .1 .55 .55 0 0 1-.3-.6zM210.6 189.2l.1-.2a.52 .52 0 0 1 .5 .6 .52 .52 0 0 1-.5 .5l-.2-.3zM263.1 192.4a.73 .73 0 0 1 .9 .2v.3l-.3 .3 .5 .6h-.2l-.3-.4-.2-.2h-.2v.6h-.2zM263.3 192.6h.2a.26 .26 0 0 1 .3 .2 .26 .26 0 0 1-.2 .3h-.3zM264.5 192.9l.1-.1a.49 .49 0 0 1 .5 0 .49 .49 0 0 1 .2 .5h-.8a.42 .42 0 0 0 .3 .4 .42 .42 0 0 0 .4-.1 .47 .47 0 0 1-.4 .3 .47 .47 0 0 1-.4-.3zM264.6 193l.3-.1 .2 .3h-.6zM265.5 192.8h.2l.3 .9 .3-.9h.2l-.4 1h-.2zM267.1 192.8h.2v.3h-.2zM267.1 193.6h.2v.2h-.2zM269.3 192.5l.5-.1v1.3h.3v.1h-.8v-.1h.3v-1.1h-.3zM270.7 193.6h.2v.2h-.2zM271.7 192.6a.57 .57 0 0 1 .7 0 .57 .57 0 0 1 .1 .8 .5 .5 0 0 1-.6 .5 .5 .5 0 0 1-.3-.8z"/>
<path d="M271.9 192.6a.61 .61 0 0 1 .3 1l-.1 .1a.61 .61 0 0 1-.3-1z"/>
<circle cx="187" cy="180.2" r=".53"/>
<circle cx="193.2" cy="189.5" r=".72"/>
<circle cx="272" cy="193.1" r=".13"/>
</g>
<text font-size="2.7" fill="#480000" x="178" y="190.3">Title: Grounding Ring</text>
<g font-size="2" fill="#480000">
<text x="178" y="174.7">Copyright (©) 2020, T.Schneidermann &lt;tim@tinkerforge.com&gt;</text>
<text x="178" y="177.7">Licensed under CERN OHL v.1.1</text>
<text x="178" y="180.7">Tinkerforge GmbH</text>
<text x="178" y="183.7">Sheet: Bottom courtyard area</text>
<text x="178" y="186.5">File: working.kicad_pcb</text>
<text x="178" y="193.9">Size: A4</text>
<text x="178" y="196.6">KiCad E.D.A. 7.0.6-7.0.6~ubuntu22.04.1 + KiBot v1.6.3</text>
<text x="200" y="193.9">Date: 2021-02-19</text>
<text x="263" y="196.6">Id: 3/6</text>
<text x="263" y="193.9">Rev: 1.0</text>
</g>
<g font-size="1.7" fill="#480000">
<text x="35" y="11.7">1</text>
<text x="85" y="11.7">2</text>
<text x="135" y="11.7">3</text>
<text x="185" y="11.7">4</text>
<text x="235" y="11.7">5</text>
<text x="285" y="11.7">6</text>
<text x="10.5" y="35.7">A</text>
<text x="285.5" y="35.7">A</text>
<text x="10.5" y="85.6">B</text>
<text x="285.5" y="85.6">B</text>
<text x="10.5" y="135.7">C</text>
<text x="285.5" y="135.7">C</text>
<text x="10.5" y="185.6">D</text>
<text x="285.5" y="185.6">D</text>
<text x="35" y="199.7">1</text>
<text x="85" y="199.7">2</text>
<text x="135" y="199.7">3</text>
<text x="185" y="199.7">4</text>
<text x="235" y="199.7">5</text>
<text x="285" y="199.7">6</text>
</g>
</svg>
